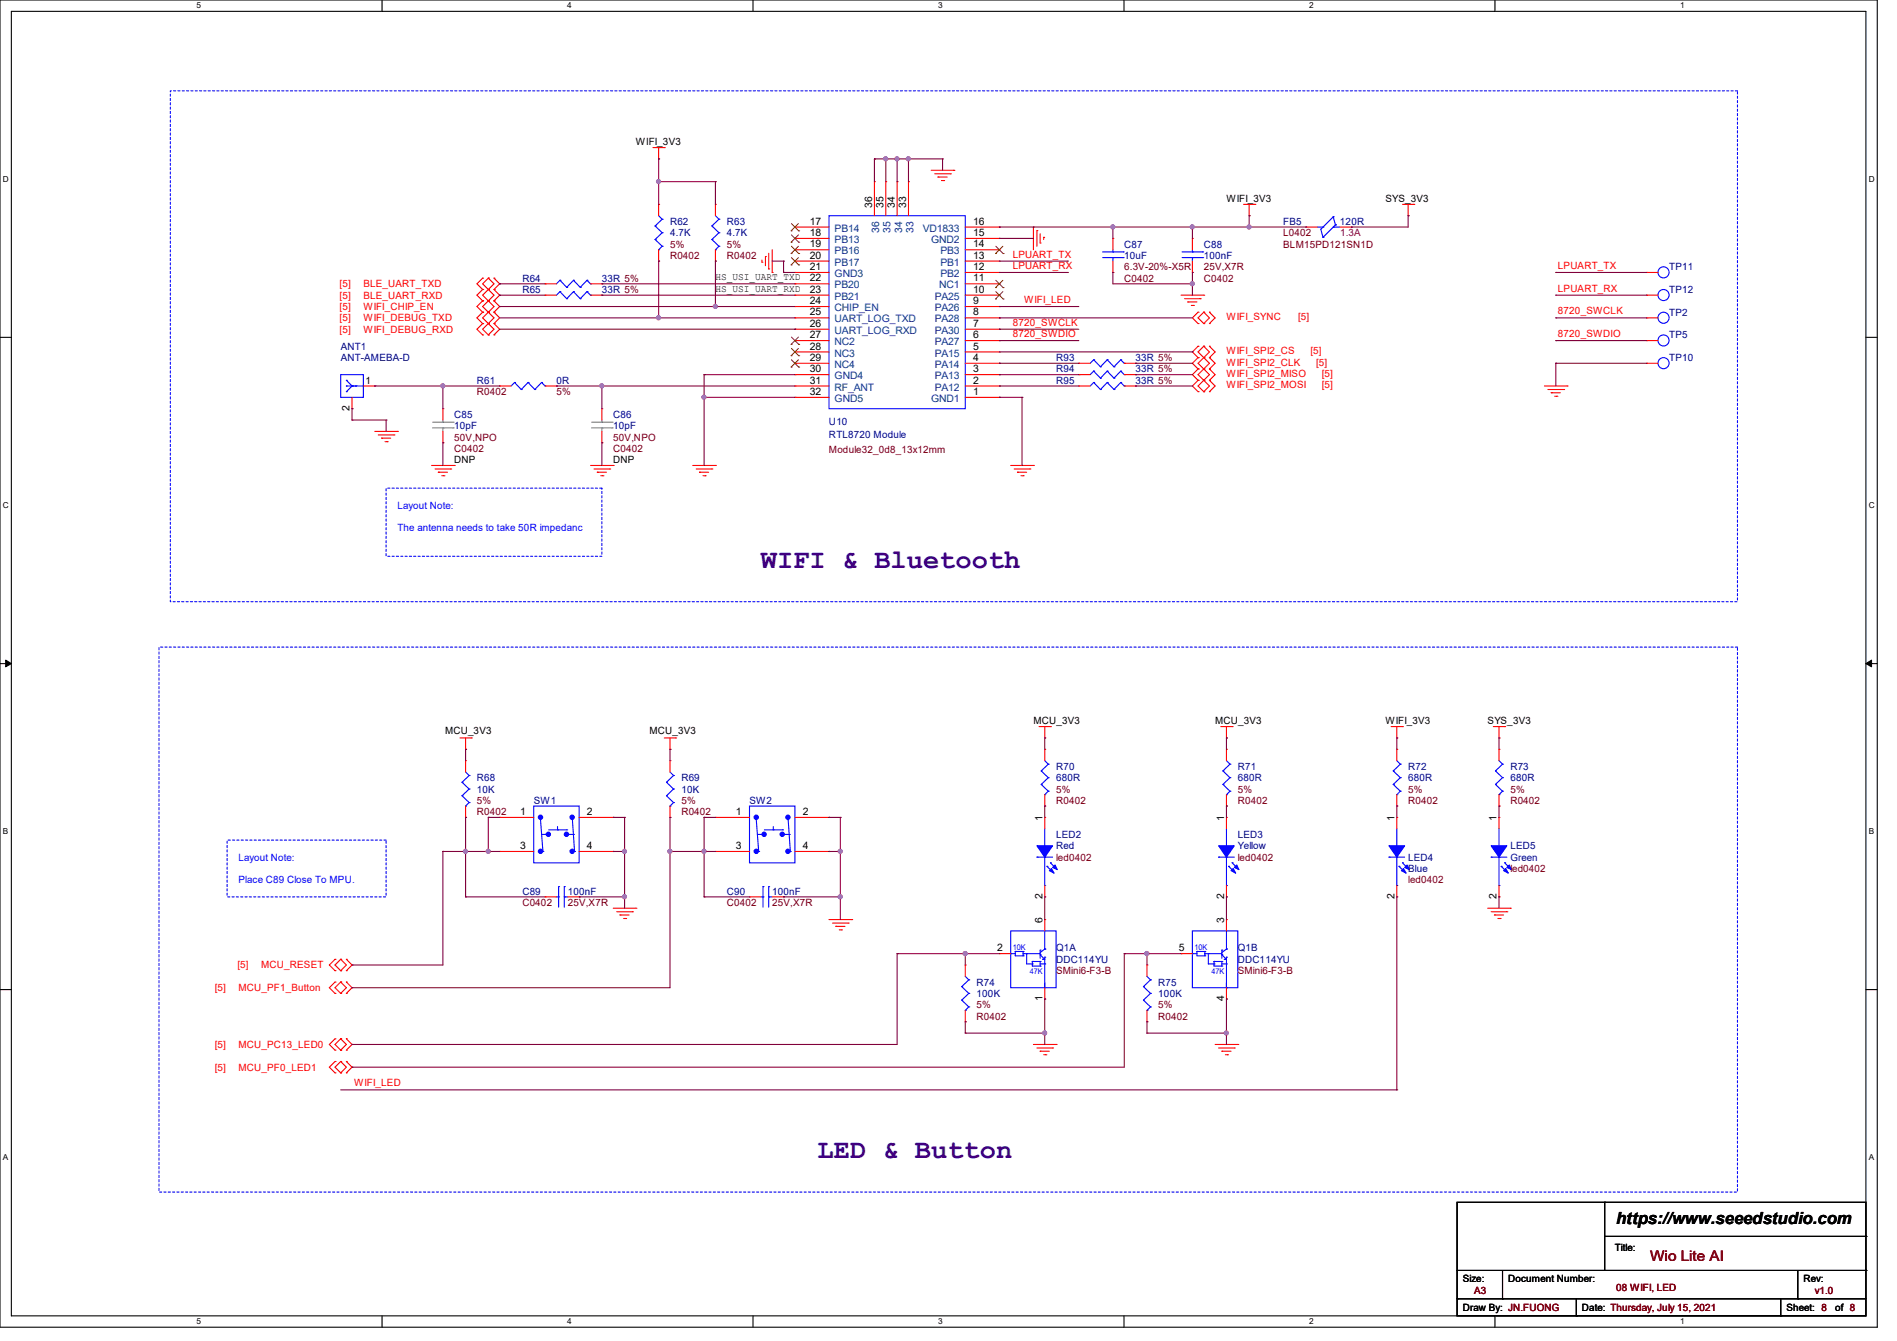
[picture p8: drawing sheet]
<svg xmlns="http://www.w3.org/2000/svg" width="297mm" height="210mm" viewBox="0 0 297 210" stroke-linecap="round" stroke-linejoin="round" font-family="sans-serif">
<path d="M0 0h293.9v207.9h-293.9zM1.8 1.8h290.3v204.3h-290.3z" fill="none" stroke="#000" stroke-width=".17"/>
<g fill="#fff">
<path d="M30.8 .2h.7v1.4h-.7z"/>
<path d="M30.8 206.2h.7v1.4h-.7z"/>
</g>
<path d="M59.8 0v1.8M59.8 206.1v1.8" fill="none" stroke="#000" stroke-width=".17"/>
<g fill="#fff">
<path d="M88.8 .2h.7v1.4h-.7z"/>
<path d="M88.8 206.2h.7v1.4h-.7z"/>
</g>
<path d="M117.9 0v1.8M117.9 206.1v1.8" fill="none" stroke="#000" stroke-width=".17"/>
<g fill="#fff">
<path d="M146.9 .2h.7v1.4h-.7z"/>
<path d="M146.9 206.2h.7v1.4h-.7z"/>
</g>
<path d="M176 0v1.8M176 206.1v1.8" fill="none" stroke="#000" stroke-width=".17"/>
<g fill="#fff">
<path d="M205 .2h.7v1.4h-.7z"/>
<path d="M205 206.2h.7v1.4h-.7z"/>
</g>
<path d="M234.1 0v1.8M234.1 206.1v1.8" fill="none" stroke="#000" stroke-width=".17"/>
<g fill="#fff">
<path d="M263.1 .2h.6v1.4h-.6z"/>
<path d="M263.1 206.2h.6v1.4h-.6z"/>
<path d="M.5 27.3h.9v1.4h-.9z"/>
<path d="M292.6 27.3h.9v1.4h-.9z"/>
<path d="M.5 78.4h.9v1.4h-.9z"/>
<path d="M292.6 78.4h.9v1.4h-.9z"/>
</g>
<path d="M0 52.8h1.8M292.1 52.8h1.8" fill="none" stroke="#000" stroke-width=".17"/>
<g fill="#fff">
<path d="M.5 129.5h.8v1.4h-.8z"/>
<path d="M292.6 129.5h.8v1.4h-.8z"/>
</g>
<path d="M0 103.9h1.8M292.1 103.9h1.8" fill="none" stroke="#000" stroke-width=".17"/>
<path d="M.9 103.4l.9 .5-.9 .5zM292.1 103.9l.9-.5v1z" fill="#000" stroke="#000" stroke-width=".16"/>
<g fill="#fff">
<path d="M.5 180.5h.8v1.4h-.8z"/>
<path d="M292.6 180.5h.8v1.4h-.8z"/>
</g>
<g fill="none" stroke="#000" stroke-width=".17">
<path d="M0 155h1.8M292.1 155h1.8M228.1 188.3h64v17.8h-64zM228.1 199h64M235.2 199v4.4M251.2 188.3h.1M251.2 188.3v10.7M251.2 193.6h40.9M281.5 199v4.4M292.1 199h.1M292.1 193.6h.1M228.1 203.4h.1"/>
<path d="M228.1 203.4h64M235.2 203.4h.1M246.8 206.1h.1M246.8 203.4v2.7M278.8 206.1h.1M278.8 203.4v2.7M281.5 203.4h.1"/>
</g>
<path d="M26.7 14.2h245.3v80h-245.3zM60.5 76.5h33.7v10.6h-33.7zM24.9 101.3h247.1v85.4h-247.1zM35.6 131.6h24.9v8.9h-24.9z" fill="none" stroke="#00f" stroke-width=".17" stroke-dasharray=".3 .3"/>
<g fill="none" stroke="#f00" stroke-width=".17">
<path d="M102.2 23.1h1.8M103.1 24.9h.1M103.1 32h.1M103.1 23.1v1.8M103.1 32v1.8M103.1 39.1v1.8M104 23.1h.1M112 32h.1M112 32v1.8M112 39.1v1.8M120.4 39.7v2.4M120.9 39.1v3.6"/>
<path d="M124.5 35.6h.1M124.5 37.3h.1M124.5 39.1h.1M124.5 35.6h5.3M124.5 39.1h5.3M124.5 37.3h5.3M136.9 28.4h.1M136.9 28.4v5.4M138.7 28.4h.1M138.7 28.4v5.4M140.5 28.4h.1M140.5 28.4v5.4"/>
<path d="M142.2 28.4h.1M142.2 28.4v5.4M145.8 26.7h3.6M146.3 27.2h2.5M146.9 27.7h.1M146.9 27.7h1.4M147.4 28.3h.3M147.7 28.3h.1M148.8 27.2h.1M149.4 26.7h.1M151.1 35.6h5.4M151.1 39.1h5.4"/>
<path d="M151.1 37.3h5.4M156.5 39.1h.1M156.5 37.3h.1M156.5 35.6h.1M161.8 35.6h.1M161.8 35.6v3.5M162.3 36.1h.1M162.3 36.1v2.5M162.9 38.1h.1M162.9 36.6v1.5M163.4 37.2h.1M163.4 37.2v.3"/>
<path d="M174.2 37.3h.1M174.2 37.3v1.8M186.7 37.3h.1M186.7 37.3v1.8M194.7 32h1.8M195.6 33.8h.1M195.6 32v1.8M196.5 32h.1M204.5 35.6h.1M204.5 35.6h1.7M209.8 35.6h1.8M211.6 35.6h.1"/>
<path d="M219.6 32h1.8M220.5 33.8h.1M220.5 32v1.8M221.4 32h.1M75.6 47.1h.1M75.6 48.9h.1M75.6 50.7h.1M75.6 52.5h.1M75.6 43.6h.1M75.6 45.3h.1M75.6 47.1l-.9 .9 .9 .9M75.6 43.6l-.9 .8 .9 .9"/>
<path d="M75.6 50.7l-.9 .9 .9 .9M75.6 48.9l-.9 .9 .9 .9M75.6 45.3l-.9 .9 .9 .9M76.5 48.9h.1M76.5 47.1h.1M76.5 50.7h.1M76.5 52.5h.1M76.5 45.3h.1M76.5 43.6h.1M76.5 43.6l-.9 .8 1.7 1.8-1.7 1.8 1.7 1.8-1.7 1.8 .9 .9M76.5 43.6l.8 .8-1.7 1.8 1.7 1.8-1.7 1.8 1.7 1.8-.8 .9M77.3 47.1h.1"/>
<path d="M77.3 48.9h.1M77.3 50.7h.1M77.3 52.5h.1M77.3 43.6h.1M77.3 45.3h.1M77.3 43.6l.9 .8-.9 .9M77.3 50.7l.9 .9-.9 .9M77.3 47.1l.9 .9-.9 .9M77.3 45.3l.9 .9-.9 .9M77.3 48.9l.9 .9-.9 .9M85.3 44.4h.1M85.3 46.2h.1"/>
<path d="M85.3 46.2h1.8M85.3 44.4h1.8M92.5 46.2h1.7M92.5 44.4h1.7M94.2 44.4h.1M94.2 46.2h.1M103.1 40.9h.1M112 40.9h.1M119.3 41.1h.1M119.3 40.7v.4M119.8 40.2h.1M119.8 40.2v1.4"/>
<path d="M120.4 42.1h.1M120.9 42.7h.1M124.5 40.9h.1M124.5 42.7h.1M124.5 44.4h.1M124.5 46.2h.1M124.5 48h.1M124.5 49.8h.1M124.5 51.6h.1M124.5 53.3h.1M124.5 55.1h.1M124.5 56.9h.1"/>
<path d="M124.5 58.7h.1M124.5 46.2h5.3M124.5 42.7h5.3M124.5 49.8h5.3M124.5 58.7h5.3M124.5 56.9h5.3M124.5 55.1h5.3M124.5 53.3h5.3M124.5 51.6h5.3M124.5 48h5.3M124.5 44.4h5.3M124.5 40.9h5.3"/>
<path d="M151.1 46.2h5.4M151.1 42.7h5.4M151.1 49.8h5.4M151.1 58.7h5.4M151.1 56.9h5.4M151.1 55.1h5.4M151.1 53.3h5.4M151.1 51.6h5.4M151.1 48h5.4M151.1 44.4h5.4M151.1 40.9h5.4M156.5 58.7h.1"/>
<path d="M156.5 56.9h.1M156.5 55.1h.1M156.5 53.3h.1M156.5 51.6h.1M156.5 49.8h.1M156.5 48h.1M156.5 46.2h.1M156.5 44.4h.1M156.5 42.7h.1M156.5 40.9h.1M168.9 56.9h.1M168.9 58.7h.1"/>
<path d="M168.9 58.7h1.8M168.9 56.9h1.8M174.2 42.7h.1M174.2 40.9v1.8M176 58.7h1.8M176 56.9h1.8M177.8 56.9h.1M177.8 58.7h.1M184.9 46.2h3.6M185.5 46.8h2.4M186 47.3h.1M186 47.3h1.4"/>
<path d="M186.5 47.8h.4M186.7 42.7h.1M186.7 40.9v1.8M186.9 47.8h.1M187.6 59.6h.1M187.6 57.8h.1M187.6 56h.1M187.6 54.2h.1M187.6 50.7h.1M187.6 48.9h.1M187.6 59.6l-.9 .9 .9 .8M187.6 54.2l-.9 .9 .9 .9"/>
<path d="M187.6 57.8l-.9 .9 .9 .9M187.6 56l-.9 .9 .9 .9M187.6 48.9l-.9 .9 .9 .9M187.9 46.8h.1M188.5 46.2h.1M188.5 59.6h.1M188.5 57.8h.1M188.5 56h.1M188.5 54.2h.1M188.5 48.9h.1M188.5 50.7h.1M188.5 54.2l-.9 .9 1.8 1.8-1.8 1.8 1.8 1.8-.9 .8"/>
<path d="M188.5 54.2l.9 .9-1.8 1.8 1.8 1.8-1.8 1.8 .9 .8M188.5 48.9l.9 .9-.9 .9M188.5 48.9l-.9 .9 .9 .9M189.4 59.6h.1M189.4 57.8h.1M189.4 56h.1M189.4 54.2h.1M189.4 50.7h.1M189.4 48.9h.1M189.4 59.6l.8 .9-.8 .8M189.4 56l.8 .9-.8 .9M189.4 57.8l.8 .9-.8 .9"/>
<path d="M189.4 54.2l.8 .9-.8 .9M189.4 48.9l.8 .9-.8 .9M257.8 42.7h.1M257.8 46.2h.1M257.8 49.8h.1M257.8 53.3h.1M257.8 56.9h.1M257.8 46.2h1.8M257.8 42.7h1.8M257.8 49.8h1.8M257.8 56.9h1.8M257.8 53.3h1.8"/>
<path d="M55.1 64h.1M55.1 62.2v1.8M56.9 60.5h1.8M58.7 60.5h.1M58.7 67.6h3.5M59.2 68.1h2.5M59.7 68.6h.1M59.7 68.6h1.5M60.3 69.2h.3M60.6 69.2h.1M61.7 68.1h.1M62.2 67.6h.1"/>
<path d="M67.6 72.9h3.5M68.1 73.4h2.5M68.6 74h.1M68.6 74h1.5M69.2 74.5h.3M69.3 64h.1M69.3 69.3h.1M69.3 64v1.8M69.3 67.6v1.7M69.5 74.5h.1M70.6 73.4h.1M71.1 72.9h.1"/>
<path d="M78.2 60.5h.1M78.2 60.5h1.8M85.3 60.5h1.8M87.1 60.5h.1M92.5 72.9h3.5M93 73.4h2.5M93.5 74h.1M93.5 74h1.5M94.1 74.5h.3M94.2 64h.1M94.2 69.3h.1M94.2 64v1.8"/>
<path d="M94.2 67.6v1.7M94.4 74.5h.1M95.5 73.4h.1M96 72.9h.1M108.5 72.9h3.5M109 73.4h2.5M109.5 74h.1M109.5 74h1.5M110.1 74.5h.3M110.4 74.5h.1M111.5 73.4h.1M112 72.9h.1"/>
<path d="M124.5 60.5h.1M124.5 62.2h.1M124.5 60.5h5.3M124.5 62.2h5.3M151.1 60.5h5.4M151.1 62.2h5.4M156.5 62.2h.1M156.5 60.5h.1M158.2 72.9h3.6M158.8 73.4h2.4M159.3 74h.1M159.3 74h1.4"/>
<path d="M159.9 74.5h.3M160.2 74.5h.1M161.2 73.4h.1M161.8 72.9h.1M168.9 60.5h.1M168.9 60.5h1.8M176 60.5h1.8M177.8 60.5h.1M187.6 61.3h.1M188.5 61.3h.1M189.4 61.3h.1M241.8 60.5h3.6"/>
<path d="M242.4 61h2.4M242.9 61.5h.1M242.9 61.5h1.4M243.4 62.1h.4M243.8 62.1h.1M244.8 61h.1M245.4 60.5h.1M72 115.6h1.8M72.9 117.3h.1M72.9 119.1h.1M72.9 115.6v1.7M72.9 119.1v1.8"/>
<path d="M73.8 115.6h.1M104 115.6h1.8M104.9 117.3h.1M104.9 119.1h.1M104.9 115.6v1.7M104.9 119.1v1.8M105.8 115.6h.1M162.7 113.8h1.8M163.6 115.6h.1M163.6 117.3h.1M163.6 113.8v1.8M163.6 117.3v1.8"/>
<path d="M164.5 113.8h.1M191.1 113.8h1.8M192 115.6h.1M192 117.3h.1M192 113.8v1.8M192 117.3v1.8M192.9 113.8h.1M217.8 113.8h1.8M218.7 115.6h.1M218.7 117.3h.1M218.7 113.8v1.8M218.7 117.3v1.8"/>
<path d="M219.6 113.8h.1M233.8 113.8h1.8M234.7 115.6h.1M234.7 117.3h.1M234.7 113.8v1.8M234.7 117.3v1.8M235.6 113.8h.1M72.9 128h.1M72.9 126.2v1.8M78.2 128h.1M78.2 133.3h.1M78.2 128h5.4"/>
<path d="M78.2 133.3h5.4M90.7 128h5.3M90.7 133.3h5.3M96 128h.1M96 133.3h.1M104.9 128h.1M104.9 126.2v1.8M112 128h.1M112 133.3h.1M112 128h5.3M112 133.3h5.3M124.5 128h5.3"/>
<path d="M124.5 133.3h5.3M129.8 128h.1M129.8 133.3h.1M163.6 126.2h.1M163.6 128h.1M163.6 124.5v1.7M163.6 128v1.8M163.6 138.7v1.8M192 126.2h.1M192 128h.1M192 124.5v1.7M192 128v1.8"/>
<path d="M192 138.7v1.8M218.7 128h.1M218.7 126.2h.1M218.7 124.5v1.7M218.7 128v1.8M218.7 138.7v1.8M234.7 128h.1M234.7 126.2h.1M234.7 124.5v1.7M234.7 128v1.8M234.7 138.7v1.8M52.5 150.2h.1"/>
<path d="M52.5 152h.1M52.5 153.8h.1M52.5 155.6h.1M52.5 150.2l-.9 .9 .9 .9M52.5 153.8l-.9 .9 .9 .9M53.3 152h.1M53.3 150.2h.1M53.3 155.6h.1M53.3 153.8h.1M53.3 150.2l-.8 .9 .8 .9M53.3 150.2l.9 .9-.9 .9M53.3 153.8l-.8 .9 .8 .9"/>
<path d="M53.3 153.8l.9 .9-.9 .9M54.2 150.2h.1M54.2 152h.1M54.2 153.8h.1M54.2 155.6h.1M54.2 153.8l.9 .9-.9 .9M54.2 150.2l.9 .9-.9 .9M85.3 140.5h.1M85.3 140.5h1.8M88.9 140.5h1.8M90.7 140.5h.1M96 142.2h3.6"/>
<path d="M96.6 142.8h2.4M97.1 143.3h.1M97.1 143.3h1.4M97.6 143.8h.4M98 143.8h.1M99 142.8h.1M99.6 142.2h.1M117.3 140.5h.1M117.3 140.5h1.8M120.9 140.5h1.8M122.7 140.5h.1M129.8 144h3.5"/>
<path d="M130.3 144.6h2.5M130.9 145.1h.1M130.9 145.1h1.4M131.4 145.6h.3M131.7 145.6h.1M132.8 144.6h.1M133.3 144h.1M151.1 151.1h.1M151.1 151.1v1.8M151.1 158.2v1.8M156.5 149.4h.1M156.5 149.4h1.7"/>
<path d="M163.6 156.5h.1M163.6 144h.1M163.6 140.5h.1M163.6 144v1.8M163.6 154.7v1.8M179.6 151.1h.1M179.6 151.1v1.8M179.6 158.2v1.8M184.9 149.4h.1M184.9 149.4h1.8M192 140.5h.1M192 156.5h.1"/>
<path d="M192 144h.1M192 144v1.8M192 154.7v1.8M218.7 140.5h.1M232.9 142.2h3.6M233.5 142.8h2.4M234 143.3h.1M234 143.3h1.4M234.5 143.8h.4M234.7 140.5h.1M234.9 143.8h.1M235.9 142.8h.1"/>
<path d="M236.5 142.2h.1M52.5 162.7h.1M52.5 164.5h.1M52.5 166.2h.1M52.5 168h.1M52.5 162.7l-.9 .9 .9 .9M52.5 166.2l-.9 .9 .9 .9M53.3 164.5h.1M53.3 162.7h.1M53.3 168h.1M53.3 166.2h.1M53.3 162.7l-.8 .9 .8 .9"/>
<path d="M53.3 162.7l.9 .9-.9 .9M53.3 166.2l-.8 .9 .8 .9M53.3 166.2l.9 .9-.9 .9M54.2 162.7h.1M54.2 164.5h.1M54.2 166.2h.1M54.2 168h.1M54.2 166.2l.9 .9-.9 .9M54.2 162.7l.9 .9-.9 .9M151.1 160h.1M161.8 163.6h3.6M162.3 164.1h2.5"/>
<path d="M162.9 164.6h.1M162.9 164.6h1.4M163.4 165.2h.3M163.7 165.2h.1M164.8 164.1h.1M165.4 163.6h.1M179.6 160h.1M190.2 163.6h3.6M190.8 164.1h2.5M191.3 164.6h.1M191.3 164.6h1.4M191.9 165.2h.3"/>
<path d="M192.2 165.2h.1M193.3 164.1h.1M193.8 163.6h.1"/>
</g>
<g fill="none" stroke="#00f" stroke-width=".17">
<path d="M102.6 35.4h.1M102.6 37.5h.1M102.6 35.4l1.1 1M102.6 37.5l1.1 1.1M103.1 39.1h.1M103.1 33.8l.6 .5M103.7 34.3h.1M103.7 36.4h.1M103.7 38.6h.1M103.7 34.3l-1.1 1.1M103.7 36.4l-1.1 1.1M103.7 38.6l-.6 .5"/>
<path d="M111.5 35.4h.1M111.5 37.5h.1M111.5 35.4l1.1 1M111.5 37.5l1.1 1.1M112 39.1h.1M112 33.8l.6 .5M112.6 34.3h.1M112.6 36.4h.1M112.6 38.6h.1M112.6 34.3l-1.1 1.1M112.6 36.4l-1.1 1.1M112.6 38.6l-.6 .5"/>
<path d="M129.8 33.8h21.3v30.2h-21.3zM172.6 39.5h3.3M174.2 39.5h.1M174.2 39.1v.4M175.9 39.5h.1M185.1 39.5h3.2M186.7 39.5h.1M186.7 39.1v.4M188.3 39.5h.1M206.2 35.6h.9M207.1 37.2h.1M207.1 35.6h.1"/>
<path d="M208.7 34h.1M208.7 35.6h.1M208.7 34l-1.9 1.9 .3 1.3M208.7 35.6h1.1M208.7 34l.4 1.2M209.1 35.2h.1M209.1 35.2l-2 2M53.3 58.7h3.6v3.5h-3.6zM54.2 59.6h.1M54.2 59.6l.9 .9M80.6 59.9h.1M80.6 59.9l-.6 .6"/>
<path d="M80.6 59.9l1 1.1M82.7 59.9h.1M82.7 59.9l-1.1 1.1M82.7 59.9l1 1.1M84.8 59.9h.1M84.8 59.9l-1.1 1.1M84.8 59.9l.5 .6M87.7 43.9h.1M87.7 45.7h.1M87.7 43.9l-.6 .5M87.7 43.9l1 1.1M87.7 45.7l-.6 .5"/>
<path d="M87.7 45.7l1 1.1M88.7 45h.1M88.7 46.8h.1M89.8 43.9h.1M89.8 45.7h.1M89.8 43.9l-1.1 1.1M89.8 43.9l1 1.1M89.8 45.7l-1.1 1.1M89.8 45.7l1 1.1M90.8 45h.1M90.8 46.8h.1M91.9 43.9h.1"/>
<path d="M91.9 45.7h.1M91.9 43.9l-1.1 1.1M91.9 43.9l.6 .5M91.9 45.7l-1.1 1.1M91.9 45.7l.6 .5M92.5 44.4h.1M92.5 46.2h.1M171.2 59.9h.1M171.2 56.3h.1M171.2 58.1h.1M171.2 59.9l-.5 .6M171.2 59.9l1.1 1.1"/>
<path d="M171.2 56.3l-.5 .6M171.2 56.3l1.1 1.1M171.2 58.1l-.5 .6M171.2 58.1l1.1 1.1M172.3 57.4h.1M172.3 59.2h.1M172.6 40.3h3.3M173.4 59.9h.1M173.4 56.3h.1M173.4 58.1h.1M173.4 59.9l-1.1 1.1M173.4 59.9l1 1.1"/>
<path d="M173.4 56.3l-1.1 1.1M173.4 56.3l1 1.1M173.4 58.1l-1.1 1.1M173.4 58.1l1 1.1M174.2 40.3h.1M174.2 40.3v.6M174.4 57.4h.1M174.4 59.2h.1M175.5 59.9h.1M175.5 56.3h.1M175.5 58.1h.1M175.5 59.9l-1.1 1.1"/>
<path d="M175.5 59.9l.5 .6M175.5 56.3l-1.1 1.1M175.5 56.3l.5 .6M175.5 58.1l-1.1 1.1M175.5 58.1l.5 .6M175.9 40.3h.1M176 56.9h.1M176 58.7h.1M185.1 40.3h3.2M186.7 40.3h.1M186.7 40.3v.6M188.3 40.3h.1"/>
<path d="M54.2 60.5h.1M54.2 61.3h.1M54.2 60.5h2.7M55.1 60.5h.1M55.1 60.5l-.9 .8M55.3 60.5h.1M55.7 60.5h.1M81.6 61h.1M83.7 61h.1M85.3 60.5h.1M172.3 61h.1M174.4 61h.1"/>
<path d="M176 60.5h.1M163.6 119.1l.5 .6M164.1 119.7h.1M164.1 119.7l-1.1 1M192 119.1l.6 .6M192.6 119.7h.1M192.6 119.7l-1.1 1M218.7 119.1l.5 .6M219.2 119.7h.1M219.2 119.7l-1.1 1M234.7 119.1l.5 .6M235.2 119.7h.1"/>
<path d="M235.2 119.7l-1.1 1M72.3 122.5h.1M72.3 124.6h.1M72.3 122.5l1.1 1.1M72.3 124.6l1.1 1.1M72.9 126.2h.1M72.9 120.9l.5 .6M73.4 121.5h.1M73.4 123.6h.1M73.4 125.7h.1M73.4 121.5l-1.1 1M73.4 123.6l-1.1 1"/>
<path d="M73.4 125.7l-.5 .5M83.6 126.2h7.1v8.9h-7.1zM84.6 128.4l.4 4.9M84.8 130.7h.9M85 133.3h.1M85.7 130.7h.1M85.9 130h2.8M87.3 130h.1M87.3 129.5v.5M87.5 138.9h.1M87.5 138.9v3.2M88.3 138.9h.1"/>
<path d="M88.3 138.9v3.2M88.7 130h.1M88.9 130.7h.9M89.6 128.4l.4 4.9M89.8 130.7h.1M90 133.3h.1M104.4 122.5h.1M104.4 124.6h.1M104.4 122.5l1.1 1.1M104.4 124.6l1.1 1.1M104.9 126.2h.1M104.9 120.9l.6 .6"/>
<path d="M105.5 121.5h.1M105.5 123.6h.1M105.5 125.7h.1M105.5 121.5l-1.1 1M105.5 123.6l-1.1 1M105.5 125.7l-.6 .5M117.3 126.2h7.2v8.9h-7.2zM118.4 128.4l.4 4.9M118.6 130.7h.9M118.8 133.3h.1M119.5 130.7h.1M119.5 138.9h.1"/>
<path d="M119.5 138.9v3.2M119.7 130h2.8M120.4 138.9h.1M120.4 138.9v3.2M121.1 130h.1M121.1 129.5v.5M122.5 130h.1M122.7 130.7h.9M123.4 128.4l.3 4.9M123.6 130.7h.1M123.7 133.3h.1M162.3 134.2h.1"/>
<path d="M162.3 134.2h2.5M163 120.7h.1M163 122.9h.1M163 120.7l1.1 1.1M163 122.9l1.1 1M163.6 124.5h.1M163.6 134.2h.1M163.6 138.7h.1M163.6 129.8v8.9M163.9 135.7h.1M163.9 135.7l1.1 1M164.1 121.8h.1"/>
<path d="M164.1 123.9h.1M164.1 121.8l-1.1 1.1M164.1 123.9l-.5 .6M164.5 135.1h.1M164.5 135.1l1 1.1M190.8 134.2h.1M190.8 134.2h2.5M191.5 120.7h.1M191.5 122.9h.1M191.5 120.7l1.1 1.1M191.5 122.9l1.1 1M192 124.5h.1"/>
<path d="M192 134.2h.1M192 138.7h.1M192 129.8v8.9M192.4 135.7h.1M192.4 135.7l1.1 1M192.6 121.8h.1M192.6 123.9h.1M192.6 121.8l-1.1 1.1M192.6 123.9l-.6 .6M192.9 135.1h.1M192.9 135.1l1.1 1.1M217.5 134.2h.1"/>
<path d="M217.5 134.2h2.4M218.1 120.7h.1M218.1 122.9h.1M218.1 120.7l1.1 1.1M218.1 122.9l1.1 1M218.7 134.2h.1M218.7 138.7h.1M218.7 124.5h.1M218.7 129.8v8.9M219 135.7h.1M219 135.7l1.1 1M219.2 121.8h.1"/>
<path d="M219.2 123.9h.1M219.2 121.8l-1.1 1.1M219.2 123.9l-.5 .6M219.6 135.1h.1M219.6 135.1l1 1.1M233.5 134.2h.1M233.5 134.2h2.4M234.1 120.7h.1M234.1 122.9h.1M234.1 120.7l1.1 1.1M234.1 122.9l1.1 1M234.7 134.2h.1"/>
<path d="M234.7 138.7h.1M234.7 124.5h.1M234.7 129.8v8.9M235 135.7h.1M235 135.7l1.1 1M235.2 121.8h.1M235.2 123.9h.1M235.2 121.8l-1.1 1.1M235.2 123.9l-.5 .6M235.6 135.1h.1M235.6 135.1l1 1.1M87.1 140.5h.4"/>
<path d="M87.5 140.5h.1M88.3 140.5h.1M88.3 140.5h.6M119.1 140.5h.4M119.5 140.5h.1M120.4 140.5h.1M120.4 140.5h.5M150.6 154.5h.1M150.6 156.6h.1M150.6 154.5l1.1 1.1M150.6 156.6l1.1 1.1M151.1 158.2h.1"/>
<path d="M151.1 152.9l.6 .6M151.7 153.5h.1M151.7 155.6h.1M151.7 157.7h.1M151.7 153.5l-1.1 1M151.7 155.6l-1.1 1M151.7 157.7l-.6 .5M158.2 145.8h7.2v8.9h-7.2zM158.2 149.4h.1M158.2 149.4h.8M159 149h.1M159 149h1.2"/>
<path d="M159 149v.7h1.2M160.2 149.7h.1M160.2 149.4h.1M160.2 149h.1M160.2 149.4h2.7M160.2 149v.7M160.7 149.4h.1M160.7 149.4v1.6h.9M161.6 151h.1M161.6 150.6h.1M161.6 150.6h1.3M161.6 150.6v.7h1.3"/>
<path d="M162.9 148.8h.1M162.9 149.5h.1M162.9 151.3h.1M162.9 150.6h.1M162.9 148.8v1.3M162.9 150.6v.7M162.9 149.5l.7 .7h-.4M162.9 151h.7M163.2 150.2h.1M163.6 148.6h.1M163.6 154.7h.1M163.6 151h.1"/>
<path d="M163.6 149.9h.1M163.6 148.6l-.7 .6M163.6 145.8v2.8M163.6 149.9v4.8M179 154.5h.1M179 156.6h.1M179 154.5l1.1 1.1M179 156.6l1.1 1.1M179.6 158.2h.1M179.6 152.9l.5 .6M180.1 153.5h.1M180.1 155.6h.1"/>
<path d="M180.1 157.7h.1M180.1 153.5l-1.1 1M180.1 155.6l-1.1 1M180.1 157.7l-.5 .5M186.7 145.8h7.1v8.9h-7.1zM186.7 149.4h.1M186.7 149.4h.7M187.4 149h.1M187.4 149h1.2M187.4 149v.7h1.2M188.6 149.7h.1M188.6 149.4h.1"/>
<path d="M188.6 149h.1M188.6 149.4h2.7M188.6 149v.7M189.2 149.4h.1M189.2 149.4v1.6h.9M190.1 151h.1M190.1 150.6h.1M190.1 150.6h1.2M190.1 150.6v.7h1.2M191.3 148.8h.1M191.3 149.5h.1M191.3 151.3h.1"/>
<path d="M191.3 150.6h.1M191.3 151h.7M191.3 149.5l.7 .7h-.3M191.3 148.8v1.3M191.3 150.6v.7M191.7 150.2h.1M192 148.6h.1M192 154.7h.1M192 151h.1M192 149.9h.1M192 145.8v2.8M192 149.9v4.8"/>
<path d="M192 148.6l-.7 .6"/>
<circle cx="260.5" cy="42.7" r=".87"/>
<circle cx="260.5" cy="46.2" r=".87"/>
<circle cx="260.5" cy="49.8" r=".87"/>
<circle cx="260.5" cy="53.3" r=".87"/>
<circle cx="260.5" cy="56.9" r=".87"/>
</g>
<g fill="#00f" stroke="#00f" stroke-width=".17">
<path d="M235.8 136l.3 .7-.7-.3z" fill-rule="evenodd"/>
<path d="M236.3 135.5l.3 .7-.7-.4z" fill-rule="evenodd"/>
<path d="M233.5 132.5h2.4l-1.2 1.7z" fill-rule="evenodd"/>
<path d="M219.8 136l.3 .7-.7-.3z" fill-rule="evenodd"/>
<path d="M219.9 135.8l.4-.3 .3 .7z" fill-rule="evenodd"/>
<path d="M217.5 132.5h2.4l-1.2 1.7z" fill-rule="evenodd"/>
<path d="M192.7 136.4l.4-.4 .4 .7z" fill-rule="evenodd"/>
<path d="M193.3 135.8l.3-.3 .4 .7z" fill-rule="evenodd"/>
<path d="M190.8 132.5h2.5l-1.3 1.7z" fill-rule="evenodd"/>
<path d="M164.6 136l.4 .7-.7-.3z" fill-rule="evenodd"/>
<path d="M165.2 135.5l.3 .7-.7-.4z" fill-rule="evenodd"/>
<path d="M162.3 132.5h2.5l-1.2 1.7z" fill-rule="evenodd"/>
<circle cx="84.6" cy="128" r=".34"/>
<circle cx="84.6" cy="133.3" r=".34"/>
<circle cx="89.6" cy="133.3" r=".34"/>
<circle cx="89.6" cy="128" r=".34"/>
<circle cx="88.7" cy="130.7" r=".34"/>
<circle cx="85.9" cy="130.7" r=".34"/>
<circle cx="118.4" cy="128" r=".34"/>
<circle cx="118.4" cy="133.3" r=".34"/>
<circle cx="123.4" cy="133.3" r=".34"/>
<circle cx="123.4" cy="128" r=".34"/>
<circle cx="122.5" cy="130.7" r=".34"/>
<circle cx="119.6" cy="130.7" r=".34"/>
</g>
<g fill="none" stroke="#808080" stroke-width=".17">
<path d="M67.7 66.1h3.3M67.7 67h3.3M69.3 67h.1M69.3 66.1h.1M69.3 65.8v.3M69.3 67v.6M71 66.1h.1M71 67h.1M92.6 66.1h3.2M92.6 67h3.2M94.2 67h.1M94.2 66.1h.1"/>
<path d="M94.2 65.8v.3M94.2 67v.6M95.8 66.1h.1M95.8 67h.1"/>
</g>
<g fill="none" stroke="#804000" stroke-width=".16">
<path d="M123.9 36.2h.1M123.9 37.9h.1M123.9 39.7h.1M123.9 35l1.2 1.2M123.9 36.8l1.2 1.1M123.9 38.6l1.2 1.1M125 35l-1.1 1.2M125 36.8l-1.1 1.1M125 38.6l-1.1 1.1M125.1 36.2h.1M125.1 37.9h.1M125.1 39.7h.1"/>
<path d="M155.9 39.7h.1M155.9 38.6l1.2 1.1M157 38.6l-1.1 1.1M157.1 39.7h.1M123.9 41.5h.1M123.9 53.9h.1M123.9 55.7h.1M123.9 57.5h.1M123.9 40.3l1.2 1.2M123.9 52.8l1.2 1.1M123.9 54.6l1.2 1.1M123.9 56.3l1.2 1.2"/>
<path d="M125 40.3l-1.1 1.2M125 52.8l-1.1 1.1M125 54.6l-1.1 1.1M125 56.3l-1.1 1.2M125.1 41.5h.1M125.1 53.9h.1M125.1 55.7h.1M125.1 57.5h.1M155.9 46.8h.1M155.9 45h.1M155.9 45.7l1.2 1.1M155.9 43.9l1.2 1.1"/>
<path d="M157 45.7l-1.1 1.1M157 43.9l-1.1 1.1M157.1 46.8h.1M157.1 45h.1"/>
</g>
<g fill="none" stroke="#800040" stroke-width=".17">
<path d="M103.1 28.4h.1M103.1 24.9h.1M103.1 24.9v7.1M103.1 28.4h8.9M112 28.4h.1M112 28.4v3.6M136.9 24.9h.1M136.9 24.9v3.5M136.9 24.9h10.7M138.7 24.9h.1M138.7 24.9v3.5M140.5 24.9h.1"/>
<path d="M140.5 24.9v3.5M142.2 24.9h.1M142.2 24.9v3.5M147.6 24.9h.1M147.6 24.9v1.8M156.5 35.6h.1M156.5 37.3h.1M156.5 35.6h48M156.5 37.3h5.3M174.2 35.6h.1M174.2 35.6v1.7M186.7 35.6h.1"/>
<path d="M186.7 35.6v1.7M195.6 33.8h.1M195.6 33.8v1.8M204.5 35.6h.1M211.6 35.6h.1M220.5 33.8h.1M220.5 33.8v1.8h-8.9M78.2 48h.1M78.2 44.4h.1M78.2 46.2h.1M78.2 48h46.3M78.2 51.6h46.3"/>
<path d="M78.2 44.4h7.1M78.2 46.2h7.1M78.2 49.8h46.3M94.2 44.4h.1M94.2 46.2h.1M94.2 44.4h30.3M94.2 46.2h30.3M103.1 40.9h.1M103.1 49.8h.1M103.1 40.9v8.9M110.2 58.7h.1M110.2 58.7v14.2"/>
<path d="M110.2 58.7h14.3M112 40.9h.1M112 48h.1M112 40.9v7.1M120.9 40.9h1.8M122.7 42.7h.1M122.7 40.9h.1M122.7 42.7h1.8M122.7 40.9v1.8M124.5 51.6h.1M156.5 53.3h.1M156.5 51.6h.1"/>
<path d="M156.5 56.9h.1M156.5 58.7h.1M156.5 49.8h.1M156.5 48h.1M156.5 58.7h12.4M156.5 48h12.4M156.5 42.7h10.6M156.5 53.3h12.4M156.5 51.6h12.4M156.5 49.8h30.2M156.5 55.1h30.2M156.5 56.9h12.4"/>
<path d="M156.5 40.9h10.6M167.1 40.9h.1M167.1 42.7h.1M174.2 42.7h.1M174.2 42.7v1.7h12.5M177.8 58.7h.1M177.8 56.9h.1M177.8 58.7h8.9M177.8 56.9h8.9M186.7 44.4h.1M186.7 42.7h.1M186.7 55.1h.1"/>
<path d="M186.7 42.7v3.5M243.6 56.9h.1M243.6 53.3h.1M243.6 49.8h.1M243.6 42.7h.1M243.6 46.2h.1M243.6 42.7h14.2M243.6 53.3h14.2M243.6 46.2h14.2M243.6 49.8h14.2M243.6 56.9h14.2M243.6 56.9v3.6"/>
<path d="M55.1 64h.1M55.1 65.8h.1M55.1 64v1.8M55.1 65.8h5.4M58.7 60.5h.1M58.7 60.5h19.5M60.5 65.8h.1M60.5 65.8v1.8M69.3 60.5h.1M69.3 69.3h.1M69.3 60.5v3.5M69.3 69.3v3.6"/>
<path d="M87.1 60.5h.1M87.1 60.5h37.4M94.2 60.5h.1M94.2 69.3h.1M94.2 60.5v3.5M94.2 69.3v3.6M110.2 62.2h.1M110.2 62.2h14.3M156.5 62.2h.1M156.5 60.5h.1M156.5 60.5h12.4M156.5 62.2h3.5"/>
<path d="M160 62.2h.1M160 62.2v10.7M177.8 60.5h.1M177.8 60.5h8.9M72.9 117.3h.1M72.9 117.3v1.8M104.9 117.3h.1M104.9 117.3v1.8M163.6 115.6h.1M163.6 115.6v1.7M192 115.6h.1M192 115.6v1.7"/>
<path d="M218.7 115.6h.1M218.7 115.6v1.7M234.7 115.6h.1M234.7 115.6v1.7M69.3 133.3h.1M69.3 133.3h8.9M69.3 133.3v17.8h-14.2M72.9 128h.1M72.9 133.3h.1M72.9 128v12.5M76.5 128h.1M76.5 133.3h.1"/>
<path d="M76.5 128v5.3M76.5 128h1.7M96 128h.1M96 133.3h.1M96 128h1.8M96 133.3h1.8M97.8 128h.1M97.8 133.3h.1M97.8 128v14.2M104.9 133.3h.1M104.9 128h.1M104.9 133.3h7.1"/>
<path d="M104.9 128v26.7h-49.8M110.2 128h.1M110.2 133.3h.1M110.2 128h1.8M110.2 128v12.5M129.8 128h.1M129.8 133.3h.1M129.8 128h1.8M129.8 133.3h1.8M131.6 128h.1M131.6 133.3h.1M131.6 128v16"/>
<path d="M163.6 126.2h.1M163.6 126.2v1.8M192 126.2h.1M192 126.2v1.8M218.7 126.2h.1M218.7 126.2v1.8M234.7 126.2h.1M234.7 126.2v1.8M55.1 154.7h.1M55.1 151.1h.1M72.9 140.5h.1M72.9 140.5h12.4"/>
<path d="M90.7 140.5h.1M90.7 140.5h7.1M97.8 140.5h.1M110.2 140.5h.1M110.2 140.5h7.1M122.7 140.5h.1M122.7 140.5h8.9M131.6 140.5h.1M140.5 149.4h.1M140.5 149.4h16M140.5 149.4v14.2h-85.4M151.1 149.4h.1"/>
<path d="M151.1 149.4v1.7M163.6 140.5h.1M163.6 156.5h.1M163.6 140.5v3.5M163.6 156.5v7.1M176 149.4h.1M176 149.4h8.9M176 149.4v17.7h-120.9M179.6 149.4h.1M179.6 149.4v1.7M192 140.5h.1M192 156.5h.1"/>
<path d="M192 140.5v3.5M192 156.5v7.1M218.7 140.5h.1M218.7 140.5v30.2M234.7 140.5h.1M234.7 140.5v1.7M53.3 170.7h165.4M55.1 163.6h.1M55.1 167.1h.1M151.1 160h.1M151.1 161.8h.1M151.1 160v1.8"/>
<path d="M151.1 161.8h12.5M163.6 161.8h.1M179.6 160h.1M179.6 161.8h.1M179.6 161.8h12.4M179.6 160v1.8M192 161.8h.1M218.7 170.7h.1"/>
</g>
<g fill="#f0f" stroke="#f0f" stroke-width=".17">
<circle cx="97.8" cy="133.3" r=".32"/>
<circle cx="76.4" cy="133.3" r=".32"/>
<circle cx="72.9" cy="133.3" r=".32"/>
<circle cx="97.8" cy="140.4" r=".32"/>
<circle cx="110.2" cy="133.3" r=".32"/>
<circle cx="131.6" cy="133.3" r=".32"/>
<circle cx="131.6" cy="140.4" r=".32"/>
<circle cx="163.6" cy="161.8" r=".32"/>
<circle cx="151.1" cy="149.3" r=".32"/>
<circle cx="104.9" cy="133.3" r=".32"/>
<circle cx="69.3" cy="60.4" r=".32"/>
<circle cx="94.2" cy="60.4" r=".32"/>
<circle cx="110.2" cy="62.2" r=".32"/>
<circle cx="112" cy="48" r=".32"/>
<circle cx="186.7" cy="35.5" r=".32"/>
<circle cx="174.2" cy="35.5" r=".32"/>
<circle cx="186.7" cy="44.4" r=".32"/>
<circle cx="142.2" cy="24.9" r=".32"/>
<circle cx="140.4" cy="24.9" r=".32"/>
<circle cx="138.7" cy="24.9" r=".32"/>
<circle cx="103.1" cy="28.4" r=".32"/>
<circle cx="103.1" cy="49.8" r=".32"/>
<circle cx="179.6" cy="149.3" r=".32"/>
<circle cx="192" cy="161.8" r=".32"/>
<circle cx="195.6" cy="35.5" r=".32"/>
</g>
<g font-size="4.2" fill="#400080">
<text x="119.1" y="88.9">WIFI &amp; Bluetooth</text>
<text x="128" y="181.4">LED &amp; Button</text>
</g>
<text font-size="2.6" x="253" y="191.8">https://www.seeedstudio.com</text>
<text font-size="2.3" fill="#800000" x="258.4" y="197.5">Wio Lite AI</text>
<g font-size="1.6">
<text x="99.6" y="22.8">WIFI_3V3</text>
<text x="126.8" y="35.2">17</text>
<text x="136.5" y="32.6" transform="rotate(-90 136.5 32.6)">36</text>
<text x="138.3" y="32.6" transform="rotate(-90 138.3 32.6)">35</text>
<text x="140.1" y="32.6" transform="rotate(-90 140.1 32.6)">34</text>
<text x="141.9" y="32.6" transform="rotate(-90 141.9 32.6)">33</text>
<text x="152.4" y="35.2">16</text>
<text x="192" y="31.7">WIFI_3V3</text>
<text x="216.9" y="31.7">SYS_3V3</text>
<text x="126.8" y="37">18</text>
<text x="126.8" y="38.7">19</text>
<text x="126.8" y="40.5">20</text>
<text x="152.4" y="40.5">13</text>
<text x="152.4" y="38.7">14</text>
<text x="152.4" y="37">15</text>
<text x="112" y="43.9">HS_USI_UART_TXD</text>
<text x="112" y="45.7">HS_USI_UART_RXD</text>
<text x="126.8" y="42.3">21</text>
<text x="126.8" y="44.1">22</text>
<text x="126.8" y="45.8">23</text>
<text x="126.8" y="47.6">24</text>
<text x="152.4" y="47.6">9</text>
<text x="152.4" y="45.8">10</text>
<text x="152.4" y="44.1">11</text>
<text x="152.4" y="42.3">12</text>
<text x="126.8" y="49.4">25</text>
<text x="126.8" y="51.2">26</text>
<text x="126.8" y="53">27</text>
<text x="152.4" y="53">6</text>
<text x="152.4" y="51.2">7</text>
<text x="152.4" y="49.4">8</text>
<text x="126.8" y="54.7">28</text>
<text x="126.8" y="56.5">29</text>
<text x="126.8" y="58.3">30</text>
<text x="152.4" y="58.3">3</text>
<text x="152.4" y="56.5">4</text>
<text x="152.4" y="54.7">5</text>
<text x="54.7" y="64.3" transform="rotate(-90 54.7 64.3)">2</text>
<text x="57.2" y="60.1">1</text>
<text x="126.8" y="60.1">31</text>
<text x="126.8" y="61.8">32</text>
<text x="152.4" y="61.8">1</text>
<text x="152.4" y="60.1">2</text>
<text x="71.1" y="72.6">DNP</text>
<text x="96" y="72.6">DNP</text>
<text x="161.8" y="113.5">MCU_3V3</text>
<text x="190.2" y="113.5">MCU_3V3</text>
<text x="216.9" y="113.5">WIFI_3V3</text>
<text x="232.9" y="113.5">SYS_3V3</text>
<text x="69.7" y="114.9">MCU_3V3</text>
<text x="101.7" y="114.9">MCU_3V3</text>
<text x="81.4" y="127.6">1</text>
<text x="91.9" y="127.6">2</text>
<text x="115.2" y="127.6">1</text>
<text x="125.7" y="127.6">2</text>
<text x="163.2" y="128.6" transform="rotate(-90 163.2 128.6)">1</text>
<text x="191.6" y="128.6" transform="rotate(-90 191.6 128.6)">1</text>
<text x="218.3" y="128.6" transform="rotate(-90 218.3 128.6)">1</text>
<text x="234.3" y="128.6" transform="rotate(-90 234.3 128.6)">1</text>
<text x="81.4" y="133">3</text>
<text x="91.9" y="133">4</text>
<text x="115.2" y="133">3</text>
<text x="125.7" y="133">4</text>
<text x="163.2" y="140.8" transform="rotate(-90 163.2 140.8)">2</text>
<text x="191.6" y="140.8" transform="rotate(-90 191.6 140.8)">2</text>
<text x="218.3" y="140.8" transform="rotate(-90 218.3 140.8)">2</text>
<text x="234.3" y="140.8" transform="rotate(-90 234.3 140.8)">2</text>
<text x="156.1" y="149">2</text>
<text x="163.2" y="144.6" transform="rotate(-90 163.2 144.6)">6</text>
<text x="184.6" y="149">5</text>
<text x="191.6" y="144.6" transform="rotate(-90 191.6 144.6)">3</text>
<text x="163.2" y="156.8" transform="rotate(-90 163.2 156.8)">1</text>
<text x="191.6" y="156.8" transform="rotate(-90 191.6 156.8)">4</text>
<text x="252.8" y="196">Title:</text>
<text x="229" y="200.7">Size:</text>
<text x="236.1" y="200.7">Document Number:</text>
<text x="282.4" y="200.7">Rev:</text>
<text x="229" y="205.4">Draw By: JN.FUONG</text>
<text x="247.7" y="205.4">Date: Thursday, July 15, 2021</text>
<text x="279.7" y="205.4">Sheet: 8</text>
<text x="287.3" y="205.4">of 8</text>
</g>
<g font-size="1.6" fill="#000080">
<text x="104.9" y="35.2">R62</text>
<text x="113.8" y="35.2">R63</text>
<text x="200.9" y="35.2">FB5</text>
<text x="209.8" y="35.2">120R</text>
<text x="104.9" y="37">4.7K</text>
<text x="113.8" y="37">4.7K</text>
<text x="176" y="38.8">C87</text>
<text x="176" y="40.6">10uF</text>
<text x="188.5" y="38.8">C88</text>
<text x="188.5" y="40.6">100nF</text>
<text x="81.8" y="44.1">R64</text>
<text x="81.8" y="45.9">R65</text>
<text x="94.2" y="44.1">33R 5%</text>
<text x="94.2" y="45.9">33R 5%</text>
<text x="261.4" y="42.3">TP11</text>
<text x="261.4" y="45.9">TP12</text>
<text x="261.4" y="49.4">TP2</text>
<text x="261.4" y="53">TP5</text>
<text x="53.3" y="54.8">ANT1</text>
<text x="53.3" y="56.6">ANT-AMEBA-D</text>
<text x="165.4" y="56.6">R93</text>
<text x="165.4" y="58.3">R94</text>
<text x="177.8" y="56.6">33R 5%</text>
<text x="177.8" y="58.3">33R 5%</text>
<text x="261.4" y="56.6">TP10</text>
<text x="71.1" y="65.4">C85</text>
<text x="74.7" y="60.1">R61</text>
<text x="87.1" y="60.1">0R</text>
<text x="96" y="65.4">C86</text>
<text x="165.4" y="60.1">R95</text>
<text x="177.8" y="60.1">33R 5%</text>
<text x="71.1" y="67.2">10pF</text>
<text x="96" y="67.2">10pF</text>
<text x="129.8" y="66.5">U10</text>
<text x="129.8" y="68.7">RTL8720 Module</text>
<text x="74.7" y="122.3">R68</text>
<text x="74.7" y="124.1">10K</text>
<text x="83.6" y="125.9">SW1</text>
<text x="106.7" y="122.3">R69</text>
<text x="106.7" y="124.1">10K</text>
<text x="117.3" y="125.9">SW2</text>
<text x="165.4" y="120.6">R70</text>
<text x="165.4" y="122.3">680R</text>
<text x="193.8" y="120.6">R71</text>
<text x="193.8" y="122.3">680R</text>
<text x="220.5" y="120.6">R72</text>
<text x="220.5" y="122.3">680R</text>
<text x="236.5" y="120.6">R73</text>
<text x="236.5" y="122.3">680R</text>
<text x="165.4" y="131.2">LED2</text>
<text x="193.8" y="131.2">LED3</text>
<text x="165.4" y="133">Red</text>
<text x="193.8" y="133">Yellow</text>
<text x="220.5" y="134.8">LED4</text>
<text x="220.5" y="136.6">Blue</text>
<text x="236.5" y="133">LED5</text>
<text x="236.5" y="134.8">Green</text>
<text x="81.8" y="140.1">C89</text>
<text x="88.9" y="140.1">100nF</text>
<text x="113.8" y="140.1">C90</text>
<text x="120.9" y="140.1">100nF</text>
<text x="165.4" y="149">Q1A</text>
<text x="193.8" y="149">Q1B</text>
<text x="152.9" y="154.3">R74</text>
<text x="165.4" y="150.8">DDC114YU</text>
<text x="181.4" y="154.3">R75</text>
<text x="193.8" y="150.8">DDC114YU</text>
<text x="152.9" y="156.1">100K</text>
<text x="181.4" y="156.1">100K</text>
</g>
<g font-size="1.6" fill="#800000">
<text x="104.9" y="38.8">5%</text>
<text x="104.9" y="40.6">R0402</text>
<text x="113.8" y="38.8">5%</text>
<text x="113.8" y="40.6">R0402</text>
<text x="200.9" y="37">L0402</text>
<text x="200.9" y="38.8">BLM15PD121SN1D</text>
<text x="176" y="44.1">C0402</text>
<text x="176" y="42.3">6.3V-20%-X5R</text>
<text x="188.5" y="44.1">C0402</text>
<text x="188.5" y="42.3">25V,X7R</text>
<text x="74.7" y="61.9">R0402</text>
<text x="87.1" y="61.9">5%</text>
<text x="71.1" y="70.8">C0402</text>
<text x="71.1" y="69">50V,NPO</text>
<text x="96" y="70.8">C0402</text>
<text x="96" y="69">50V,NPO</text>
<text x="129.8" y="70.9">Module32_0d8_13x12mm</text>
<text x="74.7" y="125.9">5%</text>
<text x="106.7" y="125.9">5%</text>
<text x="165.4" y="124.1">5%</text>
<text x="165.4" y="125.9">R0402</text>
<text x="193.8" y="124.1">5%</text>
<text x="193.8" y="125.9">R0402</text>
<text x="220.5" y="124.1">5%</text>
<text x="220.5" y="125.9">R0402</text>
<text x="236.5" y="124.1">5%</text>
<text x="236.5" y="125.9">R0402</text>
<text x="74.7" y="127.7">R0402</text>
<text x="106.7" y="127.7">R0402</text>
<text x="165.4" y="134.8">led0402</text>
<text x="193.8" y="134.8">led0402</text>
<text x="236.5" y="136.6">led0402</text>
<text x="81.8" y="141.9">C0402</text>
<text x="88.9" y="141.9">25V,X7R</text>
<text x="113.8" y="141.9">C0402</text>
<text x="120.9" y="141.9">25V,X7R</text>
<text x="220.5" y="138.3">led0402</text>
<text x="165.4" y="152.6">SMini6-F3-B</text>
<text x="193.8" y="152.6">SMini6-F3-B</text>
<text x="152.9" y="157.9">5%</text>
<text x="152.9" y="159.7">R0402</text>
<text x="181.4" y="157.9">5%</text>
<text x="181.4" y="159.7">R0402</text>
<text x="230.8" y="202.7">A3</text>
<text x="253" y="202.2">08 WIFI, LED</text>
<text x="284.1" y="202.7">v1.0</text>
</g>
<g font-size="1.6" fill="#004080">
<text x="130.7" y="36.3">PB14</text>
<text x="130.7" y="38.1">PB13</text>
<text x="130.7" y="39.8">PB16</text>
<text x="130.7" y="41.6">PB17</text>
<text x="137.7" y="36.4" transform="rotate(-90 137.7 36.4)">36</text>
<text x="139.4" y="36.4" transform="rotate(-90 139.4 36.4)">35</text>
<text x="141.2" y="36.4" transform="rotate(-90 141.2 36.4)">34</text>
<text x="143" y="36.4" transform="rotate(-90 143 36.4)">33</text>
<text x="144.5" y="36.3">VD1833</text>
<text x="145.8" y="38.1">GND2</text>
<text x="147.2" y="41.6">PB1</text>
<text x="147.2" y="39.8">PB3</text>
<text x="130.7" y="43.4">GND3</text>
<text x="130.7" y="45.2">PB20</text>
<text x="130.7" y="46.9">PB21</text>
<text x="146.3" y="46.9">PA25</text>
<text x="147.1" y="45.2">NC1</text>
<text x="147.2" y="43.4">PB2</text>
<text x="130.7" y="48.7">CHIP_EN</text>
<text x="130.7" y="50.5">UART_LOG_TXD</text>
<text x="130.7" y="52.3">UART_LOG_RXD</text>
<text x="146.3" y="52.3">PA30</text>
<text x="146.3" y="50.5">PA28</text>
<text x="146.3" y="48.7">PA26</text>
<text x="130.7" y="54.1">NC2</text>
<text x="130.7" y="55.8">NC3</text>
<text x="130.7" y="57.6">NC4</text>
<text x="130.7" y="59.4">GND4</text>
<text x="146.3" y="59.4">PA13</text>
<text x="146.3" y="57.6">PA14</text>
<text x="146.3" y="55.8">PA15</text>
<text x="146.3" y="54.1">PA27</text>
<text x="130.7" y="61.2">RF_ANT</text>
<text x="130.7" y="63">GND5</text>
<text x="145.8" y="63">GND1</text>
<text x="146.3" y="61.2">PA12</text>
</g>
<g font-size="1.6" fill="#f00">
<text x="158.6" y="40.3">LPUART_TX</text>
<text x="53.2" y="45">[5]</text>
<text x="53.2" y="46.8">[5]</text>
<text x="56.9" y="45">BLE_UART_TXD</text>
<text x="56.9" y="46.8">BLE_UART_RXD</text>
<text x="158.6" y="42.1">LPUART_RX</text>
<text x="160.4" y="47.5">WIFI_LED</text>
<text x="243.9" y="42.1">LPUART_TX</text>
<text x="243.9" y="45.7">LPUART_RX</text>
<text x="53.2" y="48.6">[5]</text>
<text x="53.2" y="50.3">[5]</text>
<text x="53.2" y="52.1">[5]</text>
<text x="56.9" y="48.6">WIFI_CHIP_EN</text>
<text x="56.9" y="50.3">WIFI_DEBUG_TXD</text>
<text x="56.9" y="52.1">WIFI_DEBUG_RXD</text>
<text x="158.6" y="52.8">8720_SWDIO</text>
<text x="158.6" y="51">8720_SWCLK</text>
<text x="192" y="50.2">WIFI_SYNC</text>
<text x="203.2" y="50.2">[5]</text>
<text x="243.9" y="52.8">8720_SWDIO</text>
<text x="243.9" y="49.2">8720_SWCLK</text>
<text x="192" y="59.1">WIFI_SPI2_MISO</text>
<text x="192" y="57.3">WIFI_SPI2_CLK</text>
<text x="192" y="55.5">WIFI_SPI2_CS</text>
<text x="205.2" y="55.5">[5]</text>
<text x="206.1" y="57.3">[5]</text>
<text x="207" y="59.1">[5]</text>
<text x="192" y="60.8">WIFI_SPI2_MOSI</text>
<text x="207" y="60.8">[5]</text>
<text x="33.6" y="155.2">[5]</text>
<text x="37.2" y="151.7">[5]</text>
<text x="37.3" y="155.2">MCU_PF1_Button</text>
<text x="40.9" y="151.7">MCU_RESET</text>
<text x="33.6" y="164.1">[5]</text>
<text x="33.6" y="167.7">[5]</text>
<text x="37.3" y="164.1">MCU_PC13_LED0</text>
<text x="37.3" y="167.7">MCU_PF0_LED1</text>
<text x="55.5" y="170.1">WIFI_LED</text>
</g>
<text font-size="1.6" fill="#800040" x="209.8" y="37">1.3A</text>
<g font-size="1.6" fill="#00f">
<text x="62.2" y="79.7">Layout Note:</text>
<text x="62.2" y="83.2">The antenna needs to take 50R impedanc</text>
<text x="37.3" y="134.8">Layout Note:</text>
<text x="37.3" y="138.3">Place C89 Close To MPU.</text>
</g>
<g font-size="1.3">
<text x="30.8" y="1.3">5</text>
<text x="88.8" y="1.3">4</text>
<text x="146.9" y="1.3">3</text>
<text x="205" y="1.3">2</text>
<text x="263.1" y="1.3">1</text>
<text x=".5" y="28.4">D</text>
<text x="292.6" y="28.4">D</text>
<text x=".5" y="79.5">C</text>
<text x="292.6" y="79.5">C</text>
<text x=".5" y="130.6">B</text>
<text x="292.6" y="130.6">B</text>
<text x=".5" y="181.7">A</text>
<text x="292.6" y="181.7">A</text>
<text x="30.8" y="207.4">5</text>
<text x="88.8" y="207.4">4</text>
<text x="146.9" y="207.4">3</text>
<text x="205" y="207.4">2</text>
<text x="263.1" y="207.4">1</text>
</g>
<g font-size="1.2" fill="#00f">
<text x="158.6" y="148.7">10K</text>
<text x="187" y="148.7">10K</text>
<text x="161.2" y="152.6">47K</text>
<text x="189.7" y="152.6">47K</text>
</g>
</svg>
